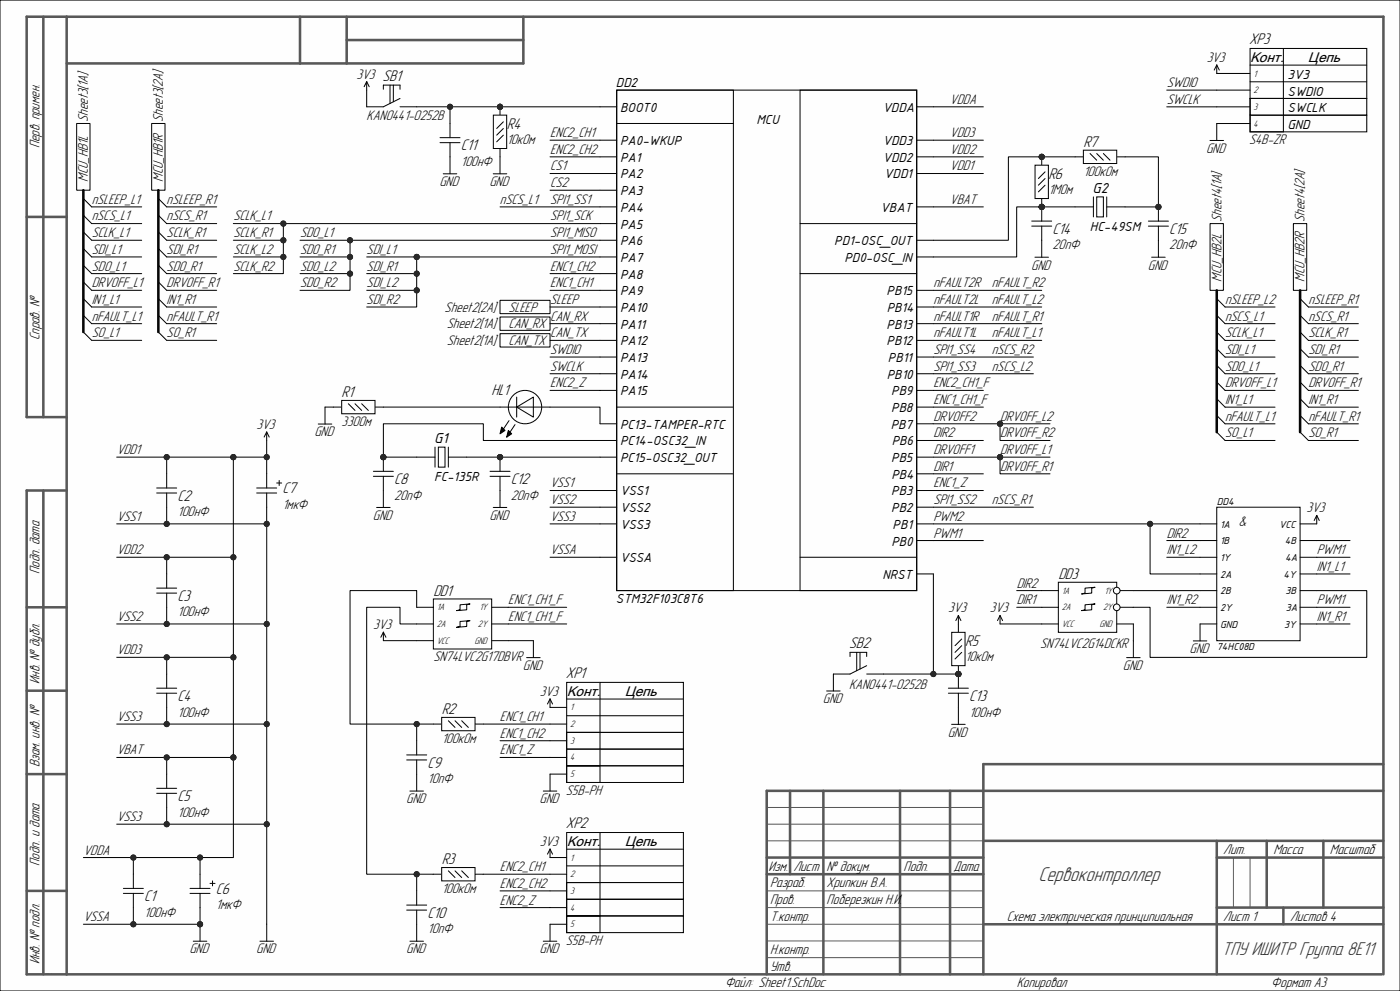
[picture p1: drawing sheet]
<svg xmlns="http://www.w3.org/2000/svg" width="420mm" height="297mm" viewBox="0 0 420 297" stroke-linecap="round" stroke-linejoin="round" font-family="sans-serif">
<path d="M0 0h420v297h-420z" fill-rule="evenodd" fill="#fefefe"/>
<path d="M0 0h420v297h-420z" fill="none" stroke="#000" stroke-width=".3"/>
<path d="M0 0h420v297h-420z" fill-rule="evenodd" fill="#fefefe"/>
<path d="M0 0h420v297h-420z" fill="none" stroke="#000" stroke-width=".3"/>
<g fill="none" stroke="#585858" stroke-width=".76">
<path d="M13 5v120M20 5v287M90 5v14M104 5v14M104 12h53M157 5v14h-137M8 65h12M20 125h-12v-120h407v287M13 147v145M20 147h-12v145h406.5M8 182h12M8 207h12"/>
<path d="M8 232h12M237 237v25M247 237v55M270 237v55M285 237v55M415 229h-120v63M415 237h-185v55M230 257h65M295 252h120M365 252v40M365 257h50M380 252v20"/>
<path d="M397 252v20M8 267h12M230 262h65M295 277h120M365 272h50M385 272v5"/>
</g>
<path d="M230 242h65M230 247h65M230 252h65M370 257v15M375 257v15M230 267h65M230 272h65M230 277h65M230 282h65M230 287h65" fill="none" stroke="#585858" stroke-width=".3"/>
<path d="M185 27h90v150h-90z" fill-rule="evenodd" fill="#fefefe"/>
<g fill="none" stroke="#000" stroke-width=".3">
<path d="M365 19.5v2.5h10M365 19.5l-.7 1.5M365 19.5l.8 1.5M375 14.5h35v15h-35zM375 19.5h35M385 14.5v15M180 32h5M185 27h90v150h-90zM185 27h35v150h-35zM185 37h35M240 27h35v150h-35zM275 32h5"/>
<path d="M365 32h10M365 27h10M375 29.5h35v5h-35zM375 34.5h35v5h-35zM375 29.5h10v10h-10zM375 24.5h35M375 37h-10v5.1M180 42h5M180 47h5M180 52h5M180 57h5M275 42h5"/>
<path d="M275 47h5M275 52h5M363 42.1h4.1M180 62h5M180 67h5M180 72h5M180 77h5M240 67h35M275 62h5M275 72h5M275 77h5M180 82h5"/>
<path d="M180 87h5M180 92h5M180 97h5M240 82h35M275 87h5M275 92h5M275 97h5M180 102h5M180 107h5M180 112h5M180 117h5M275 102h5"/>
<path d="M275 107h5M275 112h5M275 117h5M80 129.5v2.5M80 129.5l-.8 1.5M80 129.5l.8 1.5M180 127h5M180 132h5M180 137h5M185 122h35M275 127h5M275 132h5"/>
<path d="M275 137h5M275 122h5M47 147.8h6M47 146.3h6M50 142v4.3M50 147.8v4.2M77 147.8h6M77 146.3h6M80 142v4.3M80 147.8v4.2M83 144.8h1.5M83.8 144v1.5"/>
<path d="M180 157h5M180 152h5M180 147h5M185 142h35M275 157h5M275 152h5M275 147h5M275 142h5M47 177.8h6M47 176.3h6M50 172v4.3M50 177.8v4.2"/>
<path d="M180 167h5M240 167h35M275 162h5M275 172h5M47 207.8h6M47 206.3h6M50 202v4.3M50 207.8v4.2M47 237.8h6M47 236.3h6M50 232v4.3M50 237.8v4.2"/>
<path d="M37 267.8h6M37 266.3h6M40 262v4.3M40 267.8v4.2M57 267.8h6M57 266.3h6M60 262v4.3M60 267.8v4.2M60 277v5.1M63 264.8h1.5M63.8 264v1.5M80 277v5.1"/>
<path d="M58 282.1h4M78 282.1h4"/>
</g>
<circle cx="60" cy="277" r=".76" fill="#262626"/>
<circle cx="60" cy="277" r=".76" fill="none" stroke="#262626" stroke-width=".3"/>
<circle cx="287.5" cy="202" r=".76" fill="#262626"/>
<circle cx="287.5" cy="202" r=".76" fill="none" stroke="#262626" stroke-width=".3"/>
<path d="M287.5 199.5v2.5" fill="none" stroke="#000" stroke-width=".3"/>
<circle cx="287.5" cy="202" r=".76" fill="#262626"/>
<circle cx="287.5" cy="202" r=".76" fill="none" stroke="#262626" stroke-width=".3"/>
<path d="M287.5 187v2.5" fill="none" stroke="#000" stroke-width=".3"/>
<path d="M285.5 189.5h4v10h-4z" fill-rule="evenodd" fill="#fefefe"/>
<path d="M285.5 189.5h4v10h-4zM287.5 184.5l-.8 1.5M287.5 184.5l.8 1.5M287.5 184.5v2.5M288.5 195.5l-2 2M288.5 193.5l-2 2M288.5 191.5l-2 2" fill="none" stroke="#000" stroke-width=".3"/>
<circle cx="287.5" cy="202" r=".76" fill="#262626"/>
<circle cx="287.5" cy="202" r=".76" fill="none" stroke="#262626" stroke-width=".3"/>
<path d="M284.5 207.8h6M284.5 206.3h6M287.5 202v4.3M287.5 207.8v4.2" fill="none" stroke="#000" stroke-width=".3"/>
<circle cx="287.5" cy="202" r=".76" fill="#262626"/>
<circle cx="287.5" cy="202" r=".76" fill="none" stroke="#262626" stroke-width=".3"/>
<path d="M110 24.5l-.8 1.5M110 24.5l.8 1.5M110 24.5v2.5M115 26.8v-1.3h5v1.3M117 25.5v5.5M118 25.5v5M120 29.5l-5 2.5h-5M120 32h5M248 207.1h4M250 202v5.1M285.5 217.1h4M287.5 212v5.1" fill="none" stroke="#000" stroke-width=".3"/>
<circle cx="150" cy="32" r=".76" fill="#262626"/>
<circle cx="150" cy="32" r=".76" fill="none" stroke="#262626" stroke-width=".3"/>
<path d="M150 32v2.5" fill="none" stroke="#000" stroke-width=".3"/>
<circle cx="150" cy="32" r=".76" fill="#262626"/>
<circle cx="150" cy="32" r=".76" fill="none" stroke="#262626" stroke-width=".3"/>
<path d="M150 44.5v2.5" fill="none" stroke="#000" stroke-width=".3"/>
<path d="M148 34.5h4v10h-4z" fill-rule="evenodd" fill="#fefefe"/>
<g fill="none" stroke="#000" stroke-width=".3">
<path d="M135 37v4.3M148 34.5h4v10h-4zM151 36.5l-2 2M151 38.5l-2 2M132 42.8h6M132 41.3h6M133 52.1h4M135 42.8v9.3M148 52.1h4M150 47v5.1M151 40.5l-2 2M328 59v6"/>
<path d="M332 59v6M322.5 62h5.5M332 62h5.5"/>
</g>
<path d="M329 59h2v6h-2z" fill-rule="evenodd" fill="#fefefe"/>
<path d="M322.5 47h2.5M329 59h2v6h-2zM335 47h2.5" fill="none" stroke="#000" stroke-width=".3"/>
<path d="M325 45h10v4h-10z" fill-rule="evenodd" fill="#fefefe"/>
<path d="M325 45h10v4h-10zM327 46l2 2M329 46l2 2M331 46l2 2" fill="none" stroke="#000" stroke-width=".3"/>
<circle cx="347.5" cy="62" r=".76" fill="#262626"/>
<circle cx="347.5" cy="62" r=".76" fill="none" stroke="#262626" stroke-width=".3"/>
<path d="M344.5 67.8h6M344.5 66.3h6M347.5 62v4.3M347.5 67.8v4.2" fill="none" stroke="#000" stroke-width=".3"/>
<circle cx="347.5" cy="62" r=".76" fill="#262626"/>
<circle cx="347.5" cy="62" r=".76" fill="none" stroke="#262626" stroke-width=".3"/>
<circle cx="312.5" cy="62" r=".76" fill="#262626"/>
<circle cx="312.5" cy="62" r=".76" fill="none" stroke="#262626" stroke-width=".3"/>
<path d="M309.5 67.8h6M309.5 66.3h6M312.5 62v4.3M312.5 67.8v4.2" fill="none" stroke="#000" stroke-width=".3"/>
<circle cx="312.5" cy="62" r=".76" fill="#262626"/>
<circle cx="312.5" cy="62" r=".76" fill="none" stroke="#262626" stroke-width=".3"/>
<path d="M310.5 77.1h4M312.5 72v5.1M345.5 77.1h4M347.5 72v5.1" fill="none" stroke="#000" stroke-width=".3"/>
<circle cx="312.5" cy="62" r=".76" fill="#262626"/>
<circle cx="312.5" cy="62" r=".76" fill="none" stroke="#262626" stroke-width=".3"/>
<circle cx="312.5" cy="47" r=".76" fill="#262626"/>
<circle cx="312.5" cy="47" r=".76" fill="none" stroke="#262626" stroke-width=".3"/>
<path d="M312.5 59.5v2.5" fill="none" stroke="#000" stroke-width=".3"/>
<circle cx="312.5" cy="62" r=".76" fill="#262626"/>
<circle cx="312.5" cy="62" r=".76" fill="none" stroke="#262626" stroke-width=".3"/>
<path d="M312.5 47v2.5" fill="none" stroke="#000" stroke-width=".3"/>
<circle cx="312.5" cy="47" r=".76" fill="#262626"/>
<circle cx="312.5" cy="47" r=".76" fill="none" stroke="#262626" stroke-width=".3"/>
<path d="M310.5 49.5h4v10h-4z" fill-rule="evenodd" fill="#fefefe"/>
<path d="M310.5 49.5h4v10h-4zM313.5 55.5l-2 2M313.5 53.5l-2 2M313.5 51.5l-2 2" fill="none" stroke="#000" stroke-width=".3"/>
<path d="M150 90h15v4h-15z" fill-rule="evenodd" fill="#fefefe"/>
<path d="M150 90h15v4h-15z" fill="none" stroke="#000" stroke-width=".3"/>
<path d="M150 100h15v4h-15z" fill-rule="evenodd" fill="#fefefe"/>
<path d="M150 100h15v4h-15z" fill="none" stroke="#000" stroke-width=".3"/>
<path d="M150 95h15v4h-15z" fill-rule="evenodd" fill="#fefefe"/>
<path d="M150 95h15v4h-15z" fill="none" stroke="#000" stroke-width=".3"/>
<circle cx="150" cy="137" r=".76" fill="#262626"/>
<circle cx="150" cy="137" r=".76" fill="none" stroke="#262626" stroke-width=".3"/>
<path d="M150 137v4.3M147 142.8h6M147 141.3h6M150 142.8v4.2" fill="none" stroke="#000" stroke-width=".3"/>
<circle cx="150" cy="137" r=".76" fill="#262626"/>
<circle cx="150" cy="137" r=".76" fill="none" stroke="#262626" stroke-width=".3"/>
<circle cx="115" cy="137" r=".76" fill="#262626"/>
<circle cx="115" cy="137" r=".76" fill="none" stroke="#262626" stroke-width=".3"/>
<path d="M115 137v4.3M112 142.8h6M112 141.3h6M115 142.8v4.2" fill="none" stroke="#000" stroke-width=".3"/>
<circle cx="115" cy="137" r=".76" fill="#262626"/>
<circle cx="115" cy="137" r=".76" fill="none" stroke="#262626" stroke-width=".3"/>
<path d="M125 137h5.5M130.5 134v6M134.5 134v6M134.5 137h5.5M113 152.1h4M115 147v5.1M148 152.1h4M150 147v5.1" fill="none" stroke="#000" stroke-width=".3"/>
<path d="M131.5 134h2v6h-2z" fill-rule="evenodd" fill="#fefefe"/>
<g fill="none" stroke="#000" stroke-width=".3">
<path d="M131.5 134h2v6h-2zM165 209.5v2.5h5M165 217h5M165 209.5l-.8 1.5M165 209.5l.8 1.5M170 204.5h35v15h-35zM170 219.5h35v5h-35zM170 219.5h10v10h-10zM170 209.5h35M170 214.5h35M180 204.5v15M163 237.1h4"/>
<path d="M165 222h5M165 227h5M170 224.5h35v5h-35zM170 229.5h35v5h-35zM170 229.5h10v5h-10zM170 232h-5v5.1M165 254.5v2.5h5M165 254.5l-.8 1.5M165 254.5l.8 1.5M170 249.5h35v15h-35zM170 254.5h35M170 259.5h35"/>
<path d="M180 249.5v15M165 262h5M165 267h5M165 272h5M170 264.5h35v5h-35zM170 269.5h35v5h-35zM170 264.5h10v10h-10zM170 274.5h35v5h-35zM170 274.5h10v5h-10zM170 277h-5v5.1M163 282.1h4"/>
</g>
<path d="M130 179.5h17.5v15h-17.5z" fill-rule="evenodd" fill="#fefefe"/>
<g fill="none" stroke="#000" stroke-width=".3">
<path d="M130 179.5h17.5v15h-17.5zM125 192h5M125 182h5M125 187h5M138 181.3l3-.3-1 .3v1.5l-3 .2 1-.2zM138 186.3l3-.3-1 .3v1.5l-3 .2 1-.2zM147.5 192h5M147.5 182h5M147.5 187h5M122 272.8h6M122 271.3h6M125 267v4.3"/>
<path d="M125 272.8v4.2M130 262h2.5M142.5 262h2.5"/>
</g>
<path d="M132.5 260h10v4h-10z" fill-rule="evenodd" fill="#fefefe"/>
<path d="M130 217h2.5M142.5 217h2.5M122 227.8h6M122 226.3h6M125 222v4.3M125 227.8v4.2M125 277v5.1M132.5 260h10v4h-10zM134.5 261l2 2M136.5 261l2 2M138.5 261l2 2M123 282.1h4" fill="none" stroke="#000" stroke-width=".3"/>
<path d="M132.5 215h10v4h-10z" fill-rule="evenodd" fill="#fefefe"/>
<g fill="none" stroke="#000" stroke-width=".3">
<path d="M150 122h5M160 122h5M115 189.5l-.8 1.5M115 189.5l.8 1.5M115 189.5v2.5M158 197.1h4M160 192v5.1M132.5 215h10v4h-10zM134.5 216l2 2M136.5 216l2 2M138.5 216l2 2M123 237.1h4"/>
<path d="M125 232v5.1"/>
</g>
<path d="M155 122l5-3v6z" fill="#fefefe"/>
<g fill="none" stroke="#000" stroke-width=".3">
<path d="M155 119v6M100 122h2.5M112.5 122h2.5M150.5 128l1 1-1.5 1zM152.5 129l1 1-1.5 1zM152.7 126.1l-2.5 3.7M154.5 127.3l-2.5 3.7M155 122l5-3v6zM155 122h5"/>
<circle cx="157.5" cy="122" r="5"/>
</g>
<path d="M150.5 128l1 1-1.5 1zM152.5 129l1 1-1.5 1z" fill="#000"/>
<path d="M102.5 120h10v4h-10z" fill-rule="evenodd" fill="#fefefe"/>
<path d="M95.5 127.1h4M97.5 122v5.1M102.5 120h10v4h-10zM104.5 121l2 2M106.5 121l2 2M108.5 121l2 2" fill="none" stroke="#000" stroke-width=".3"/>
<path d="M365 152h25v40h-25z" fill-rule="evenodd" fill="#fefefe"/>
<g fill="none" stroke="#000" stroke-width=".3">
<path d="M360 157h5M365 152h25v40h-25zM395 154.5v2.5h-5M395 154.5l-.7 1.5M395 154.5l.8 1.5M360 162h5M360 167h5M360 172h5M360 177h5M390 162h5M390 167h5M390 172h5"/>
<path d="M390 177h5M358 192.1h4M360 182h5M365 187h-5v5.1M390 182h5M390 187h5"/>
</g>
<path d="M317.5 174.5h17.5v15h-17.5z" fill-rule="evenodd" fill="#fefefe"/>
<path d="M312.5 177h5M317.5 174.5h17.5v15h-17.5zM335 177h5M312.5 187h5M312.5 182h5M335 187h5M335 182h5" fill="none" stroke="#000" stroke-width=".3"/>
<circle cx="335" cy="177" r="1" fill="#fefefe"/>
<g fill="none" stroke="#000" stroke-width=".3">
<path d="M325.5 176.3l3-.3-1 .3v1.5l-3 .2 1-.2zM325.5 181.3l3-.3-1 .3v1.5l-3 .2 1-.2z"/>
<circle cx="335" cy="177" r="1"/>
</g>
<circle cx="335" cy="182" r="1" fill="#fefefe"/>
<g fill="none" stroke="#000" stroke-width=".3">
<path d="M255 196.8v-1.3h5v1.3M257 195.5v5.5M258 195.5v5M260 199.5l-5 2.5h-5M300 184.5l-.8 1.5M300 184.5l.8 1.5M300 184.5v2.5M338 197.1h4M340 192v5.1M260 202h5"/>
<circle cx="335" cy="182" r="1"/>
</g>
<path d="M363 67h4v20h-4z" fill-rule="evenodd" fill="#fefefe"/>
<path d="M363 67h4v20h-4z" fill="none" stroke="#000" stroke-width=".3"/>
<path d="M388 67h4v20h-4z" fill-rule="evenodd" fill="#fefefe"/>
<path d="M388 67h4v20h-4z" fill="none" stroke="#000" stroke-width=".3"/>
<path d="M23 37h4v20h-4z" fill-rule="evenodd" fill="#fefefe"/>
<g fill="none" stroke="#000" stroke-width=".3">
<path d="M23 37h4v20h-4zM25 59.5l2.5 2.5M47.5 59.5l2.5 2.5M25 64.5l2.5 2.5M25 69.5l2.5 2.5M25 74.5l2.5 2.5M25 79.5l2.5 2.5M47.5 64.5l2.5 2.5M47.5 69.5l2.5 2.5M47.5 74.5l2.5 2.5M47.5 79.5l2.5 2.5M25 84.5l2.5 2.5"/>
<path d="M25 89.5l2.5 2.5M25 94.5l2.5 2.5M25 99.5l2.5 2.5M47.5 84.5l2.5 2.5M47.5 89.5l2.5 2.5M47.5 94.5l2.5 2.5M47.5 99.5l2.5 2.5"/>
</g>
<path d="M45.5 37h4v20h-4z" fill-rule="evenodd" fill="#fefefe"/>
<g fill="none" stroke="#000" stroke-width=".3">
<path d="M45.5 37h4v20h-4zM365 89.5l2.5 2.5M365 94.5l2.5 2.5M365 99.5l2.5 2.5M390 89.5l2.5 2.5M390 94.5l2.5 2.5M390 99.5l2.5 2.5M365 104.5l2.5 2.5M365 109.5l2.5 2.5M365 114.5l2.5 2.5M365 119.5l2.5 2.5M390 104.5l2.5 2.5"/>
<path d="M390 109.5l2.5 2.5M390 114.5l2.5 2.5M390 119.5l2.5 2.5M365 124.5l2.5 2.5M365 129.5l2.5 2.5M390 124.5l2.5 2.5M390 129.5l2.5 2.5"/>
</g>
<circle cx="300" cy="137" r=".76" fill="#262626"/>
<circle cx="300" cy="137" r=".76" fill="none" stroke="#262626" stroke-width=".3"/>
<circle cx="300" cy="127" r=".76" fill="#262626"/>
<circle cx="300" cy="127" r=".76" fill="none" stroke="#262626" stroke-width=".3"/>
<path d="M350 27h15M350 32h15M280 52h15M280 42h15M280 47h15M165 107h15M165 112h15M165 157h15M165 152h15M165 147h15M165 167h15M25 257h15v5" fill="none" stroke="#000" stroke-width=".3"/>
<circle cx="40" cy="257" r=".76" fill="#262626"/>
<circle cx="40" cy="257" r=".76" fill="none" stroke="#262626" stroke-width=".3"/>
<path d="M40 272v5" fill="none" stroke="#000" stroke-width=".3"/>
<circle cx="40" cy="277" r=".76" fill="#262626"/>
<circle cx="40" cy="277" r=".76" fill="none" stroke="#262626" stroke-width=".3"/>
<path d="M40 257h20v5" fill="none" stroke="#000" stroke-width=".3"/>
<circle cx="40" cy="257" r=".76" fill="#262626"/>
<circle cx="40" cy="257" r=".76" fill="none" stroke="#262626" stroke-width=".3"/>
<circle cx="60" cy="257" r=".76" fill="#262626"/>
<circle cx="60" cy="257" r=".76" fill="none" stroke="#262626" stroke-width=".3"/>
<path d="M70 227v30h-10" fill="none" stroke="#000" stroke-width=".3"/>
<circle cx="60" cy="257" r=".76" fill="#262626"/>
<circle cx="60" cy="257" r=".76" fill="none" stroke="#262626" stroke-width=".3"/>
<circle cx="70" cy="227" r=".76" fill="#262626"/>
<circle cx="70" cy="227" r=".76" fill="none" stroke="#262626" stroke-width=".3"/>
<path d="M70 137h10" fill="none" stroke="#000" stroke-width=".3"/>
<circle cx="70" cy="137" r=".76" fill="#262626"/>
<circle cx="70" cy="137" r=".76" fill="none" stroke="#262626" stroke-width=".3"/>
<circle cx="80" cy="137" r=".76" fill="#262626"/>
<circle cx="80" cy="137" r=".76" fill="none" stroke="#262626" stroke-width=".3"/>
<path d="M25 277h35" fill="none" stroke="#000" stroke-width=".3"/>
<circle cx="40" cy="277" r=".76" fill="#262626"/>
<circle cx="40" cy="277" r=".76" fill="none" stroke="#262626" stroke-width=".3"/>
<circle cx="60" cy="277" r=".76" fill="#262626"/>
<circle cx="60" cy="277" r=".76" fill="none" stroke="#262626" stroke-width=".3"/>
<path d="M60 272v5" fill="none" stroke="#000" stroke-width=".3"/>
<circle cx="60" cy="277" r=".76" fill="#262626"/>
<circle cx="60" cy="277" r=".76" fill="none" stroke="#262626" stroke-width=".3"/>
<path d="M70 137v30" fill="none" stroke="#000" stroke-width=".3"/>
<circle cx="70" cy="137" r=".76" fill="#262626"/>
<circle cx="70" cy="137" r=".76" fill="none" stroke="#262626" stroke-width=".3"/>
<circle cx="70" cy="167" r=".76" fill="#262626"/>
<circle cx="70" cy="167" r=".76" fill="none" stroke="#262626" stroke-width=".3"/>
<path d="M50 242v5" fill="none" stroke="#000" stroke-width=".3"/>
<circle cx="50" cy="247" r=".76" fill="#262626"/>
<circle cx="50" cy="247" r=".76" fill="none" stroke="#262626" stroke-width=".3"/>
<path d="M50 227v5" fill="none" stroke="#000" stroke-width=".3"/>
<circle cx="50" cy="227" r=".76" fill="#262626"/>
<circle cx="50" cy="227" r=".76" fill="none" stroke="#262626" stroke-width=".3"/>
<path d="M50 212v5" fill="none" stroke="#000" stroke-width=".3"/>
<circle cx="50" cy="217" r=".76" fill="#262626"/>
<circle cx="50" cy="217" r=".76" fill="none" stroke="#262626" stroke-width=".3"/>
<path d="M50 197v5" fill="none" stroke="#000" stroke-width=".3"/>
<circle cx="50" cy="197" r=".76" fill="#262626"/>
<circle cx="50" cy="197" r=".76" fill="none" stroke="#262626" stroke-width=".3"/>
<path d="M50 182v5" fill="none" stroke="#000" stroke-width=".3"/>
<circle cx="50" cy="187" r=".76" fill="#262626"/>
<circle cx="50" cy="187" r=".76" fill="none" stroke="#262626" stroke-width=".3"/>
<path d="M50 167v5" fill="none" stroke="#000" stroke-width=".3"/>
<circle cx="50" cy="167" r=".76" fill="#262626"/>
<circle cx="50" cy="167" r=".76" fill="none" stroke="#262626" stroke-width=".3"/>
<path d="M50 152v5" fill="none" stroke="#000" stroke-width=".3"/>
<circle cx="50" cy="157" r=".76" fill="#262626"/>
<circle cx="50" cy="157" r=".76" fill="none" stroke="#262626" stroke-width=".3"/>
<path d="M50 137v5" fill="none" stroke="#000" stroke-width=".3"/>
<circle cx="50" cy="137" r=".76" fill="#262626"/>
<circle cx="50" cy="137" r=".76" fill="none" stroke="#262626" stroke-width=".3"/>
<path d="M280 32h15M80 247v30" fill="none" stroke="#000" stroke-width=".3"/>
<circle cx="80" cy="247" r=".76" fill="#262626"/>
<circle cx="80" cy="247" r=".76" fill="none" stroke="#262626" stroke-width=".3"/>
<path d="M110 27v5M135 32v5" fill="none" stroke="#000" stroke-width=".3"/>
<circle cx="135" cy="32" r=".76" fill="#262626"/>
<circle cx="135" cy="32" r=".76" fill="none" stroke="#262626" stroke-width=".3"/>
<path d="M312.5 62h10" fill="none" stroke="#000" stroke-width=".3"/>
<circle cx="312.5" cy="62" r=".76" fill="#262626"/>
<circle cx="312.5" cy="62" r=".76" fill="none" stroke="#262626" stroke-width=".3"/>
<path d="M337.5 47h10v15h-10" fill="none" stroke="#000" stroke-width=".3"/>
<circle cx="347.5" cy="62" r=".76" fill="#262626"/>
<circle cx="347.5" cy="62" r=".76" fill="none" stroke="#262626" stroke-width=".3"/>
<path d="M312.5 47h10" fill="none" stroke="#000" stroke-width=".3"/>
<circle cx="312.5" cy="47" r=".76" fill="#262626"/>
<circle cx="312.5" cy="47" r=".76" fill="none" stroke="#262626" stroke-width=".3"/>
<path d="M280 62h15M80 157v90h-45" fill="none" stroke="#000" stroke-width=".3"/>
<circle cx="50" cy="247" r=".76" fill="#262626"/>
<circle cx="50" cy="247" r=".76" fill="none" stroke="#262626" stroke-width=".3"/>
<circle cx="80" cy="247" r=".76" fill="#262626"/>
<circle cx="80" cy="247" r=".76" fill="none" stroke="#262626" stroke-width=".3"/>
<circle cx="80" cy="217" r=".76" fill="#262626"/>
<circle cx="80" cy="217" r=".76" fill="none" stroke="#262626" stroke-width=".3"/>
<circle cx="80" cy="187" r=".76" fill="#262626"/>
<circle cx="80" cy="187" r=".76" fill="none" stroke="#262626" stroke-width=".3"/>
<circle cx="80" cy="157" r=".76" fill="#262626"/>
<circle cx="80" cy="157" r=".76" fill="none" stroke="#262626" stroke-width=".3"/>
<path d="M35 227h35" fill="none" stroke="#000" stroke-width=".3"/>
<circle cx="50" cy="227" r=".76" fill="#262626"/>
<circle cx="50" cy="227" r=".76" fill="none" stroke="#262626" stroke-width=".3"/>
<circle cx="70" cy="227" r=".76" fill="#262626"/>
<circle cx="70" cy="227" r=".76" fill="none" stroke="#262626" stroke-width=".3"/>
<path d="M35 217h45" fill="none" stroke="#000" stroke-width=".3"/>
<circle cx="50" cy="217" r=".76" fill="#262626"/>
<circle cx="50" cy="217" r=".76" fill="none" stroke="#262626" stroke-width=".3"/>
<circle cx="80" cy="217" r=".76" fill="#262626"/>
<circle cx="80" cy="217" r=".76" fill="none" stroke="#262626" stroke-width=".3"/>
<path d="M35 197h35" fill="none" stroke="#000" stroke-width=".3"/>
<circle cx="50" cy="197" r=".76" fill="#262626"/>
<circle cx="50" cy="197" r=".76" fill="none" stroke="#262626" stroke-width=".3"/>
<circle cx="70" cy="197" r=".76" fill="#262626"/>
<circle cx="70" cy="197" r=".76" fill="none" stroke="#262626" stroke-width=".3"/>
<path d="M35 187h45" fill="none" stroke="#000" stroke-width=".3"/>
<circle cx="50" cy="187" r=".76" fill="#262626"/>
<circle cx="50" cy="187" r=".76" fill="none" stroke="#262626" stroke-width=".3"/>
<circle cx="80" cy="187" r=".76" fill="#262626"/>
<circle cx="80" cy="187" r=".76" fill="none" stroke="#262626" stroke-width=".3"/>
<path d="M35 167h35v60" fill="none" stroke="#000" stroke-width=".3"/>
<circle cx="50" cy="167" r=".76" fill="#262626"/>
<circle cx="50" cy="167" r=".76" fill="none" stroke="#262626" stroke-width=".3"/>
<circle cx="70" cy="167" r=".76" fill="#262626"/>
<circle cx="70" cy="167" r=".76" fill="none" stroke="#262626" stroke-width=".3"/>
<circle cx="70" cy="197" r=".76" fill="#262626"/>
<circle cx="70" cy="197" r=".76" fill="none" stroke="#262626" stroke-width=".3"/>
<circle cx="70" cy="227" r=".76" fill="#262626"/>
<circle cx="70" cy="227" r=".76" fill="none" stroke="#262626" stroke-width=".3"/>
<path d="M80 152v5h-45" fill="none" stroke="#000" stroke-width=".3"/>
<circle cx="80" cy="157" r=".76" fill="#262626"/>
<circle cx="80" cy="157" r=".76" fill="none" stroke="#262626" stroke-width=".3"/>
<circle cx="50" cy="157" r=".76" fill="#262626"/>
<circle cx="50" cy="157" r=".76" fill="none" stroke="#262626" stroke-width=".3"/>
<path d="M35 137h35" fill="none" stroke="#000" stroke-width=".3"/>
<circle cx="50" cy="137" r=".76" fill="#262626"/>
<circle cx="50" cy="137" r=".76" fill="none" stroke="#262626" stroke-width=".3"/>
<circle cx="70" cy="137" r=".76" fill="#262626"/>
<circle cx="70" cy="137" r=".76" fill="none" stroke="#262626" stroke-width=".3"/>
<path d="M125 32h25" fill="none" stroke="#000" stroke-width=".3"/>
<circle cx="150" cy="32" r=".76" fill="#262626"/>
<circle cx="150" cy="32" r=".76" fill="none" stroke="#262626" stroke-width=".3"/>
<circle cx="135" cy="32" r=".76" fill="#262626"/>
<circle cx="135" cy="32" r=".76" fill="none" stroke="#262626" stroke-width=".3"/>
<path d="M80 132v10" fill="none" stroke="#000" stroke-width=".3"/>
<circle cx="80" cy="137" r=".76" fill="#262626"/>
<circle cx="80" cy="137" r=".76" fill="none" stroke="#262626" stroke-width=".3"/>
<path d="M115 137h10" fill="none" stroke="#000" stroke-width=".3"/>
<circle cx="115" cy="137" r=".76" fill="#262626"/>
<circle cx="115" cy="137" r=".76" fill="none" stroke="#262626" stroke-width=".3"/>
<path d="M140 137h10" fill="none" stroke="#000" stroke-width=".3"/>
<circle cx="150" cy="137" r=".76" fill="#262626"/>
<circle cx="150" cy="137" r=".76" fill="none" stroke="#262626" stroke-width=".3"/>
<path d="M150 137h30" fill="none" stroke="#000" stroke-width=".3"/>
<circle cx="150" cy="137" r=".76" fill="#262626"/>
<circle cx="150" cy="137" r=".76" fill="none" stroke="#262626" stroke-width=".3"/>
<path d="M180 132h-35v-5h-30v10" fill="none" stroke="#000" stroke-width=".3"/>
<circle cx="115" cy="137" r=".76" fill="#262626"/>
<circle cx="115" cy="137" r=".76" fill="none" stroke="#262626" stroke-width=".3"/>
<path d="M130 217h-5v5M150 227h15M150 222h15M145 262h20M150 272h15M150 267h15" fill="none" stroke="#000" stroke-width=".3"/>
<circle cx="125" cy="217" r=".76" fill="#262626"/>
<circle cx="125" cy="217" r=".76" fill="none" stroke="#262626" stroke-width=".3"/>
<path d="M125 182v-5h-20v40h20M145 217h20" fill="none" stroke="#000" stroke-width=".3"/>
<circle cx="125" cy="217" r=".76" fill="#262626"/>
<circle cx="125" cy="217" r=".76" fill="none" stroke="#262626" stroke-width=".3"/>
<path d="M115 192h10M152.5 192h7.5M125 262h5" fill="none" stroke="#000" stroke-width=".3"/>
<circle cx="125" cy="262" r=".76" fill="#262626"/>
<circle cx="125" cy="262" r=".76" fill="none" stroke="#262626" stroke-width=".3"/>
<path d="M125 187h-5v-5h-10v80h15v5" fill="none" stroke="#000" stroke-width=".3"/>
<circle cx="125" cy="262" r=".76" fill="#262626"/>
<circle cx="125" cy="262" r=".76" fill="none" stroke="#262626" stroke-width=".3"/>
<path d="M150 32h30M152.5 187h17.5M152.5 182h17.5" fill="none" stroke="#000" stroke-width=".3"/>
<circle cx="150" cy="32" r=".76" fill="#262626"/>
<circle cx="150" cy="32" r=".76" fill="none" stroke="#262626" stroke-width=".3"/>
<g fill="none" stroke="#000" stroke-width=".3">
<path d="M165 42h15M165 47h15M165 52h15M165 57h15M165 82h15M165 87h15M165 92h15M165 97h15M165 102h15M165 117h15M280 117h15M280 112h30"/>
<path d="M280 107h30M97.5 122h2.5M115 122h35M165 122h15v5M280 132h15M280 122h15M280 147h15M280 142h15M280 157h80M350 162h10M350 167h10M350 182h10"/>
</g>
<circle cx="345" cy="157" r=".76" fill="#262626"/>
<circle cx="345" cy="157" r=".76" fill="none" stroke="#262626" stroke-width=".3"/>
<path d="M280 172v30h7.5" fill="none" stroke="#000" stroke-width=".3"/>
<circle cx="287.5" cy="202" r=".76" fill="#262626"/>
<circle cx="287.5" cy="202" r=".76" fill="none" stroke="#262626" stroke-width=".3"/>
<circle cx="280" cy="202" r=".76" fill="#262626"/>
<circle cx="280" cy="202" r=".76" fill="none" stroke="#262626" stroke-width=".3"/>
<path d="M345 157v15h15M305 177h7.5M300 187h12.5M305 182h7.5M340 187v5" fill="none" stroke="#000" stroke-width=".3"/>
<circle cx="345" cy="157" r=".76" fill="#262626"/>
<circle cx="345" cy="157" r=".76" fill="none" stroke="#262626" stroke-width=".3"/>
<path d="M265 202h15" fill="none" stroke="#000" stroke-width=".3"/>
<circle cx="280" cy="202" r=".76" fill="#262626"/>
<circle cx="280" cy="202" r=".76" fill="none" stroke="#262626" stroke-width=".3"/>
<path d="M110 87h15M280 162h15M340 177h20M395 177h15v20h-65v-15h-5M395 167h10M395 162h10M395 172h10M395 182h10M395 187h10" fill="none" stroke="#000" stroke-width=".3"/>
<circle cx="125" cy="87" r=".76" fill="#262626"/>
<circle cx="125" cy="87" r=".76" fill="none" stroke="#262626" stroke-width=".3"/>
<path d="M110 77h15" fill="none" stroke="#000" stroke-width=".3"/>
<circle cx="125" cy="77" r=".76" fill="#262626"/>
<circle cx="125" cy="77" r=".76" fill="none" stroke="#262626" stroke-width=".3"/>
<path d="M125 77h55" fill="none" stroke="#000" stroke-width=".3"/>
<circle cx="125" cy="77" r=".76" fill="#262626"/>
<circle cx="125" cy="77" r=".76" fill="none" stroke="#262626" stroke-width=".3"/>
<path d="M110 82h15" fill="none" stroke="#000" stroke-width=".3"/>
<circle cx="125" cy="82" r=".76" fill="#262626"/>
<circle cx="125" cy="82" r=".76" fill="none" stroke="#262626" stroke-width=".3"/>
<path d="M90 82h15" fill="none" stroke="#000" stroke-width=".3"/>
<circle cx="105" cy="82" r=".76" fill="#262626"/>
<circle cx="105" cy="82" r=".76" fill="none" stroke="#262626" stroke-width=".3"/>
<path d="M90 77h15" fill="none" stroke="#000" stroke-width=".3"/>
<circle cx="105" cy="77" r=".76" fill="#262626"/>
<circle cx="105" cy="77" r=".76" fill="none" stroke="#262626" stroke-width=".3"/>
<path d="M90 72h15" fill="none" stroke="#000" stroke-width=".3"/>
<circle cx="105" cy="72" r=".76" fill="#262626"/>
<circle cx="105" cy="72" r=".76" fill="none" stroke="#262626" stroke-width=".3"/>
<path d="M70 67h15" fill="none" stroke="#000" stroke-width=".3"/>
<circle cx="85" cy="67" r=".76" fill="#262626"/>
<circle cx="85" cy="67" r=".76" fill="none" stroke="#262626" stroke-width=".3"/>
<path d="M70 72h15M150 62h30" fill="none" stroke="#000" stroke-width=".3"/>
<circle cx="85" cy="72" r=".76" fill="#262626"/>
<circle cx="85" cy="72" r=".76" fill="none" stroke="#262626" stroke-width=".3"/>
<path d="M70 77h15" fill="none" stroke="#000" stroke-width=".3"/>
<circle cx="85" cy="77" r=".76" fill="#262626"/>
<circle cx="85" cy="77" r=".76" fill="none" stroke="#262626" stroke-width=".3"/>
<path d="M180 67h-95v15h-15" fill="none" stroke="#000" stroke-width=".3"/>
<circle cx="85" cy="67" r=".76" fill="#262626"/>
<circle cx="85" cy="67" r=".76" fill="none" stroke="#262626" stroke-width=".3"/>
<circle cx="85" cy="72" r=".76" fill="#262626"/>
<circle cx="85" cy="72" r=".76" fill="none" stroke="#262626" stroke-width=".3"/>
<circle cx="85" cy="77" r=".76" fill="#262626"/>
<circle cx="85" cy="77" r=".76" fill="none" stroke="#262626" stroke-width=".3"/>
<path d="M180 72h-75v15h-15" fill="none" stroke="#000" stroke-width=".3"/>
<circle cx="105" cy="72" r=".76" fill="#262626"/>
<circle cx="105" cy="72" r=".76" fill="none" stroke="#262626" stroke-width=".3"/>
<circle cx="105" cy="77" r=".76" fill="#262626"/>
<circle cx="105" cy="77" r=".76" fill="none" stroke="#262626" stroke-width=".3"/>
<circle cx="105" cy="82" r=".76" fill="#262626"/>
<circle cx="105" cy="82" r=".76" fill="none" stroke="#262626" stroke-width=".3"/>
<path d="M125 77v15h-15" fill="none" stroke="#000" stroke-width=".3"/>
<circle cx="125" cy="87" r=".76" fill="#262626"/>
<circle cx="125" cy="87" r=".76" fill="none" stroke="#262626" stroke-width=".3"/>
<circle cx="125" cy="82" r=".76" fill="#262626"/>
<circle cx="125" cy="82" r=".76" fill="none" stroke="#262626" stroke-width=".3"/>
<circle cx="125" cy="77" r=".76" fill="#262626"/>
<circle cx="125" cy="77" r=".76" fill="none" stroke="#262626" stroke-width=".3"/>
<g fill="none" stroke="#000" stroke-width=".3">
<path d="M27.5 62h15M27.5 67h15M27.5 72h15M27.5 77h15M50 62h15M50 67h15M50 72h15M50 77h15M312.5 62h-7.5v15h-25M27.5 82h15M27.5 87h15M27.5 97h15"/>
<path d="M27.5 92h15M50 82h15M50 87h15M50 97h15M50 92h15M27.5 102h15M50 102h15M280 152h30"/>
</g>
<circle cx="312.5" cy="62" r=".76" fill="#262626"/>
<circle cx="312.5" cy="62" r=".76" fill="none" stroke="#262626" stroke-width=".3"/>
<path d="M312.5 47h-10v25h-22.5" fill="none" stroke="#000" stroke-width=".3"/>
<circle cx="312.5" cy="47" r=".76" fill="#262626"/>
<circle cx="312.5" cy="47" r=".76" fill="none" stroke="#262626" stroke-width=".3"/>
<g fill="none" stroke="#000" stroke-width=".3">
<path d="M280 97h32.5M280 92h32.5M280 87h32.5M367.5 97h15M367.5 92h15M392.5 97h15M392.5 92h15M280 102h32.5M367.5 102h15M367.5 107h15M367.5 112h15M367.5 117h15"/>
<path d="M392.5 102h15M392.5 107h15M392.5 112h15M392.5 117h15M300 137v5h15M367.5 132h15M367.5 127h15M367.5 122h15M392.5 132h15M392.5 127h15M392.5 122h15"/>
</g>
<circle cx="300" cy="137" r=".76" fill="#262626"/>
<circle cx="300" cy="137" r=".76" fill="none" stroke="#262626" stroke-width=".3"/>
<path d="M280 137h20" fill="none" stroke="#000" stroke-width=".3"/>
<circle cx="300" cy="137" r=".76" fill="#262626"/>
<circle cx="300" cy="137" r=".76" fill="none" stroke="#262626" stroke-width=".3"/>
<path d="M300 137h15" fill="none" stroke="#000" stroke-width=".3"/>
<circle cx="300" cy="137" r=".76" fill="#262626"/>
<circle cx="300" cy="137" r=".76" fill="none" stroke="#262626" stroke-width=".3"/>
<path d="M315 127h-15v5h15" fill="none" stroke="#000" stroke-width=".3"/>
<circle cx="300" cy="127" r=".76" fill="#262626"/>
<circle cx="300" cy="127" r=".76" fill="none" stroke="#262626" stroke-width=".3"/>
<path d="M280 127h20" fill="none" stroke="#000" stroke-width=".3"/>
<circle cx="300" cy="127" r=".76" fill="#262626"/>
<circle cx="300" cy="127" r=".76" fill="none" stroke="#262626" stroke-width=".3"/>
<path d="M25 57v42.5M47.5 57v42.5M365 87v42.5M390 87v42.5" fill="none" stroke="#000" stroke-width=".76"/>
<text font-size="6.4" fill="#2f2f2f" x="311.6" y="264">Сервоконтроллер</text>
<text font-size="5.9" fill="#2f2f2f" x="366.6" y="286.3">ТПУ ИШИТР Группа 8Е11</text>
<g font-size="4.9">
<text x="374.7" y="13.3">XP3</text>
<text x="152" y="38.6">R4</text>
<text x="138.3" y="45.1">C11</text>
<text x="325" y="44">R7</text>
<text x="314.5" y="53.6">R6</text>
<text x="315.8" y="70.1">C14</text>
<text x="350.8" y="70.1">C15</text>
<text x="102.5" y="119">R1</text>
<text x="147.5" y="118.5">HL1</text>
<text x="84.8" y="147.8">C7</text>
<text x="118.2" y="145.1">C8</text>
<text x="153.2" y="145.1">C12</text>
<text x="53.3" y="150.1">C2</text>
<text x="317.5" y="173.5">DD3</text>
<text x="130" y="178.5">DD1</text>
<text x="53.3" y="180.1">C3</text>
<text x="254.8" y="194.2">SB2</text>
<text x="289.5" y="193.6">R5</text>
<text x="169.8" y="203.2">XP1</text>
<text x="53.3" y="210.1">C4</text>
<text x="132.5" y="214">R2</text>
<text x="290.7" y="210.1">C13</text>
<text x="128.3" y="230.1">C9</text>
<text x="53.3" y="240.1">C5</text>
<text x="169.8" y="248.2">XP2</text>
<text x="132.5" y="259">R3</text>
<text x="64.8" y="267.8">C6</text>
<text x="43.3" y="270.1">C1</text>
<text x="128.3" y="275.1">C10</text>
</g>
<g font-size="4.4">
<text x="107" y="23.6">3V3 SB1</text>
<text x="362" y="18.5">3V3</text>
<text x="350" y="26.1">SWDIO</text>
<text x="285" y="31.1">VDDA</text>
<text x="350" y="31.1">SWCLK</text>
<text x="26.4" y="36.5" transform="rotate(-90 26.4 36.5)">Sheet3[1A]</text>
<text x="48.9" y="36.5" transform="rotate(-90 48.9 36.5)">Sheet3[2A]</text>
<text x="110" y="36.1">KAN0441-0252B</text>
<text x="165" y="41.1">ENC2_CH1</text>
<text x="285" y="41.1">VDD3</text>
<text x="11.9" y="44.5" transform="rotate(-90 11.9 44.5)">Перв. примен.</text>
<text x="152" y="43.3">10кОм</text>
<text x="165" y="46.1">ENC2_CH2</text>
<text x="285" y="46.1">VDD2</text>
<text x="361.9" y="45.8">GND</text>
<text x="374.7" y="43.2">S4B-ZR</text>
<text x="138.3" y="49.7">100нФ</text>
<text x="165" y="51.1">CS1</text>
<text x="285" y="51.1">VDD1</text>
<text x="325" y="52.7">100кОм</text>
<text x="26.4" y="54.5" transform="rotate(-90 26.4 54.5)">MCU_HB1L</text>
<text x="48.9" y="54.5" transform="rotate(-90 48.9 54.5)">MCU_HB1R</text>
<text x="131.9" y="55.8">GND</text>
<text x="146.9" y="55.8">GND</text>
<text x="165" y="56.1">CS2</text>
<text x="314.5" y="58.3">1МОм</text>
<text x="27.5" y="61.1">nSLEEP_L1</text>
<text x="50" y="61.1">nSLEEP_R1</text>
<text x="150" y="61.1">nSCS_L1</text>
<text x="165" y="61.1">SPI1_SS1</text>
<text x="285" y="61.1">VBAT</text>
<text x="27.5" y="66.1">nSCS_L1</text>
<text x="27.5" y="71.1">SCLK_L1</text>
<text x="50" y="66.1">nSCS_R1</text>
<text x="50" y="71.1">SCLK_R1</text>
<text x="70" y="66.1">SCLK_L1</text>
<text x="70" y="71.1">SCLK_R1</text>
<text x="90" y="71.1">SDO_L1</text>
<text x="165" y="66.1">SPI1_SCK</text>
<text x="165" y="71.1">SPI1_MISO</text>
<text x="366.4" y="66.5" transform="rotate(-90 366.4 66.5)">Sheet4[1A]</text>
<text x="391.4" y="66.5" transform="rotate(-90 391.4 66.5)">Sheet4[2A]</text>
<text x="27.5" y="76.1">SDI_L1</text>
<text x="50" y="76.1">SDI_R1</text>
<text x="70" y="76.1">SCLK_L2</text>
<text x="90" y="76.1">SDO_R1</text>
<text x="110" y="76.1">SDI_L1</text>
<text x="165" y="76.1">SPI1_MOSI</text>
<text x="315.8" y="74.8">20пФ</text>
<text x="350.8" y="74.8">20пФ</text>
<text x="27.5" y="81.1">SDO_L1</text>
<text x="50" y="81.1">SDO_R1</text>
<text x="70" y="81.1">SCLK_R2</text>
<text x="90" y="81.1">SDO_L2</text>
<text x="110" y="81.1">SDI_R1</text>
<text x="165" y="81.1">ENC1_CH2</text>
<text x="309.4" y="80.8">GND</text>
<text x="344.4" y="80.8">GND</text>
<text x="27.5" y="86.1">DRVOFF_L1</text>
<text x="50" y="86.1">DRVOFF_R1</text>
<text x="90" y="86.1">SDO_R2</text>
<text x="110" y="86.1">SDI_L2</text>
<text x="165" y="86.1">ENC1_CH1</text>
<text x="280" y="86.1">nFAULT2R</text>
<text x="297.5" y="86.1">nFAULT_R2</text>
<text x="366.4" y="84.5" transform="rotate(-90 366.4 84.5)">MCU_HB2L</text>
<text x="391.4" y="84.5" transform="rotate(-90 391.4 84.5)">MCU_HB2R</text>
<text x="27.5" y="91.1">IN1_L1</text>
<text x="50" y="91.1">IN1_R1</text>
<text x="110" y="91.1">SDI_R2</text>
<text x="133.4" y="93.4">Sheet2[2A]</text>
<text x="152.5" y="93.4">SLEEP</text>
<text x="165" y="91.1">SLEEP</text>
<text x="280" y="91.1">nFAULT2L</text>
<text x="297.5" y="91.1">nFAULT_L2</text>
<text x="367.5" y="91.1">nSLEEP_L2</text>
<text x="392.5" y="91.1">nSLEEP_R1</text>
<text x="27.5" y="96.1">nFAULT_L1</text>
<text x="27.5" y="101.1">SO_L1</text>
<text x="50" y="96.1">nFAULT_R1</text>
<text x="50" y="101.1">SO_R1</text>
<text x="134" y="98.4">Sheet2[1A]</text>
<text x="152.5" y="98.4">CAN_RX</text>
<text x="165" y="96.1">CAN_RX</text>
<text x="165" y="101.1">CAN_TX</text>
<text x="280" y="96.1">nFAULT1R</text>
<text x="280" y="101.1">nFAULT1L</text>
<text x="297.5" y="101.1">nFAULT_L1</text>
<text x="297.5" y="96.1">nFAULT_R1</text>
<text x="367.5" y="96.1">nSCS_L1</text>
<text x="367.5" y="101.1">SCLK_L1</text>
<text x="392.5" y="96.1">nSCS_R1</text>
<text x="392.5" y="101.1">SCLK_R1</text>
<text x="11.9" y="102" transform="rotate(-90 11.9 102)">Справ. №</text>
<text x="134" y="103.4">Sheet2[1A]</text>
<text x="152.5" y="103.4">CAN_TX</text>
<text x="165" y="106.1">SWDIO</text>
<text x="280" y="106.1">SPI1_SS4</text>
<text x="297.5" y="106.1">nSCS_R2</text>
<text x="367.5" y="106.1">SDI_L1</text>
<text x="392.5" y="106.1">SDI_R1</text>
<text x="165" y="111.1">SWCLK</text>
<text x="280" y="111.1">SPI1_SS3</text>
<text x="297.5" y="111.1">nSCS_L2</text>
<text x="367.5" y="111.1">SDO_L1</text>
<text x="392.5" y="111.1">SDO_R1</text>
<text x="165" y="116.1">ENC2_Z</text>
<text x="280" y="116.1">ENC2_CH1_F</text>
<text x="367.5" y="116.1">DRVOFF_L1</text>
<text x="392.5" y="116.1">DRVOFF_R1</text>
<text x="280" y="121.1">ENC1_CH1_F</text>
<text x="367.5" y="121.1">IN1_L1</text>
<text x="392.5" y="121.1">IN1_R1</text>
<text x="77" y="128.6">3V3</text>
<text x="94.4" y="130.8">GND</text>
<text x="102.5" y="127.7">330Ом</text>
<text x="280" y="126.1">DRVOFF2</text>
<text x="280" y="131.1">DIR2</text>
<text x="300" y="126.1">DRVOFF_L2</text>
<text x="300" y="131.1">DRVOFF_R2</text>
<text x="367.5" y="126.1">nFAULT_L1</text>
<text x="367.5" y="131.1">SO_L1</text>
<text x="392.5" y="126.1">nFAULT_R1</text>
<text x="392.5" y="131.1">SO_R1</text>
<text x="35" y="136.1">VDD1</text>
<text x="280" y="136.1">DRVOFF1</text>
<text x="300" y="136.1">DRVOFF_L1</text>
<text x="280" y="141.1">DIR1</text>
<text x="300" y="141.1">DRVOFF_R1</text>
<text x="118.2" y="149.7">20пФ</text>
<text x="153.2" y="149.7">20пФ</text>
<text x="165" y="146.1">VSS1</text>
<text x="280" y="146.1">ENC1_Z</text>
<text x="53.3" y="154.7">100нФ</text>
<text x="84.8" y="152.5">1мкФ</text>
<text x="111.9" y="155.7">GND</text>
<text x="146.9" y="155.7">GND</text>
<text x="165" y="151.1">VSS2</text>
<text x="280" y="151.1">SPI1_SS2</text>
<text x="297.5" y="151.1">nSCS_R1</text>
<text x="392" y="153.5">3V3</text>
<text x="35" y="156.1">VSS1</text>
<text x="165" y="156.1">VSS3</text>
<text x="280" y="156.1">PWM2</text>
<text x="280" y="161.1">PWM1</text>
<text x="350" y="161.1">DIR2</text>
<text x="371.5" y="157.6">&amp;</text>
<text x="35" y="166.1">VDD2</text>
<text x="165" y="166.1">VSSA</text>
<text x="350" y="166.1">IN1_L2</text>
<text x="395" y="166.1">PWM1</text>
<text x="11.9" y="172" transform="rotate(-90 11.9 172)">Подп. дата</text>
<text x="395" y="171.1">IN1_L1</text>
<text x="305" y="176.1">DIR2</text>
<text x="53.3" y="184.7">100нФ</text>
<text x="152.5" y="181.1">ENC1_CH1_F</text>
<text x="284.5" y="183.6">3V3</text>
<text x="297" y="183.6">3V3</text>
<text x="305" y="181.1">DIR1</text>
<text x="350" y="181.1">IN1_R2</text>
<text x="395" y="181.1">PWM1</text>
<text x="35" y="186.1">VSS2</text>
<text x="112" y="188.6">3V3</text>
<text x="152.5" y="186.1">ENC1_CH1_F</text>
<text x="395" y="186.1">IN1_R1</text>
<text x="35" y="196.1">VDD3</text>
<text x="312" y="194.1">SN74LVC2G14DCKR</text>
<text x="356.9" y="195.7">GND</text>
<text x="130" y="198.2">SN74LVC2G17DBVR</text>
<text x="156.9" y="200.7">GND</text>
<text x="289.5" y="198.2">10кОм</text>
<text x="336.9" y="200.7">GND</text>
<text x="11.9" y="205" transform="rotate(-90 11.9 205)">Инв. № дубл.</text>
<text x="162" y="208.6">3V3</text>
<text x="254.8" y="206.4">KAN0441-0252B</text>
<text x="53.3" y="214.8">100нФ</text>
<text x="246.9" y="210.7">GND</text>
<text x="290.7" y="214.8">100нФ</text>
<text x="35" y="216.1">VSS3</text>
<text x="150" y="216.1">ENC1_CH1</text>
<text x="150" y="221.1">ENC1_CH2</text>
<text x="284.4" y="220.8">GND</text>
<text x="35" y="226.1">VBAT</text>
<text x="132.5" y="222.7">100кОм</text>
<text x="150" y="226.1">ENC1_Z</text>
<text x="11.9" y="230" transform="rotate(-90 11.9 230)">Взам. инв. №</text>
<text x="128.3" y="234.7">10пФ</text>
<text x="169.8" y="238.2">S5B-PH</text>
<text x="53.3" y="244.7">100нФ</text>
<text x="121.9" y="240.7">GND</text>
<text x="161.9" y="240.7">GND</text>
<text x="35" y="246.1">VSS3</text>
<text x="25" y="256.1">VDDA</text>
<text x="162" y="253.6">3V3</text>
<text x="367" y="255.9">Лит.</text>
<text x="382" y="255.9">Масса</text>
<text x="399" y="255.9">Масштаб</text>
<text x="11.9" y="259.5" transform="rotate(-90 11.9 259.5)">Подп. и дата</text>
<text x="150" y="261.1">ENC2_CH1</text>
<text x="230.5" y="260.9">Изм.</text>
<text x="238" y="260.9">Лист № докум.</text>
<text x="271" y="260.9">Подп.</text>
<text x="286" y="260.9">Дата</text>
<text x="132.5" y="267.7">100кОм</text>
<text x="150" y="266.1">ENC2_CH2</text>
<text x="231" y="265.9">Разраб.</text>
<text x="248" y="265.9">Хрипкин В.А.</text>
<text x="43.3" y="274.7">100нФ</text>
<text x="64.8" y="272.5">1мкФ</text>
<text x="150" y="271.1">ENC2_Z</text>
<text x="231" y="270.9">Пров.</text>
<text x="231" y="275.9">Т.контр.</text>
<text x="248" y="270.9">Поберезкин Н.И.</text>
<text x="302" y="275.9">Схема электрическая принципиальная</text>
<text x="367" y="275.9">Лист 1</text>
<text x="387" y="275.9">Листов 4</text>
<text x="25" y="276.1">VSSA</text>
<text x="128.3" y="279.7">10пФ</text>
<text x="56.9" y="285.8">GND</text>
<text x="76.9" y="285.8">GND</text>
<text x="121.9" y="285.8">GND</text>
<text x="161.9" y="285.8">GND</text>
<text x="169.8" y="283.2">S5B-PH</text>
<text x="231" y="285.9">Н.контр.</text>
<text x="11.9" y="289" transform="rotate(-90 11.9 289)">Инв. № подл.</text>
<text x="231" y="290.9">Утв.</text>
<text x="217.5" y="295.9">Файл: Sheet1.SchDoc</text>
<text x="305" y="295.9">Копировал</text>
<text x="381.4" y="295.9">Формат А3</text>
</g>
<g font-size="4.3">
<text x="375" y="18.5">Конт.</text>
<text x="392.4" y="18.5">Цепь</text>
<text x="170" y="208.4">Конт.</text>
<text x="187.4" y="208.4">Цепь</text>
<text x="170" y="253.4">Конт.</text>
<text x="187.4" y="253.4">Цепь</text>
</g>
<g font-size="4.1">
<text x="327.7" y="57.9">G2</text>
<text x="130.3" y="132.8">G1</text>
</g>
<g font-size="3.8">
<text x="386.2" y="23.7">3V3</text>
<text x="184.7" y="26.2">DD2</text>
<text x="386.2" y="28.7">SWDIO</text>
<text x="186" y="33.5">BOOT0</text>
<text x="264.8" y="33.5">VDDA</text>
<text x="386.2" y="33.7">SWCLK</text>
<text x="227" y="37.2">MCU</text>
<text x="386.2" y="38.7">GND</text>
<text x="186" y="43.5">PA0-WKUP</text>
<text x="264.8" y="43.5">VDD3</text>
<text x="186" y="48.5">PA1</text>
<text x="186" y="53.5">PA2</text>
<text x="264.8" y="48.5">VDD2</text>
<text x="265.3" y="53.5">VDD1</text>
<text x="186" y="58.5">PA3</text>
<text x="186" y="63.5">PA4</text>
<text x="264.2" y="63.5">VBAT</text>
<text x="186" y="68.5">PA5</text>
<text x="327" y="69.2">HC-49SM</text>
<text x="186" y="73.5">PA6</text>
<text x="250.3" y="73.5">PD1-OSC_OUT</text>
<text x="186" y="78.5">PA7</text>
<text x="186" y="83.5">PA8</text>
<text x="253.3" y="78.5">PD0-OSC_IN</text>
<text x="186" y="88.5">PA9</text>
<text x="265.9" y="88.5">PB15</text>
<text x="186" y="93.5">PA10</text>
<text x="266" y="93.5">PB14</text>
<text x="186" y="98.5">PA11</text>
<text x="265.9" y="98.5">PB13</text>
<text x="186" y="103.5">PA12</text>
<text x="265.9" y="103.5">PB12</text>
<text x="186" y="108.5">PA13</text>
<text x="186" y="113.5">PA14</text>
<text x="266" y="113.5">PB10</text>
<text x="266.4" y="108.5">PB11</text>
<text x="186" y="118.5">PA15</text>
<text x="267.3" y="118.5">PB9</text>
<text x="267.3" y="123.5">PB8</text>
<text x="186" y="128.5">PC13-TAMPER-RTC</text>
<text x="267.2" y="128.5">PB7</text>
<text x="186" y="133.5">PC14-OSC32_IN</text>
<text x="267.5" y="133.5">PB6</text>
<text x="186" y="138.5">PC15-OSC32_OUT</text>
<text x="267.3" y="138.5">PB5</text>
<text x="267.4" y="143.5">PB4</text>
<text x="130.3" y="144">FC-135R</text>
<text x="186" y="148.5">VSS1</text>
<text x="267.3" y="148.5">PB3</text>
<text x="186" y="153.5">VSS2</text>
<text x="267.3" y="153.5">PB2</text>
<text x="186" y="158.5">VSS3</text>
<text x="267.8" y="158.5">PB1</text>
<text x="267.4" y="163.5">PB0</text>
<text x="186" y="168.5">VSSA</text>
<text x="264.7" y="173.5">NRST</text>
<text x="184.7" y="180.8">STM32F103C8T6</text>
</g>
<g font-size="3">
<text x="376" y="22.9">1</text>
<text x="376" y="27.9">2</text>
<text x="376" y="32.9">3</text>
<text x="376" y="37.9">4</text>
<text x="318.5" y="177.9">1A</text>
<text x="331.3" y="177.9">1Y</text>
<text x="131" y="182.9">1A</text>
<text x="143.8" y="182.9">1Y</text>
<text x="318.5" y="182.9">2A</text>
<text x="330.9" y="182.9">2Y</text>
<text x="131" y="187.9">2A</text>
<text x="143.4" y="187.9">2Y</text>
<text x="318.5" y="187.9">VCC</text>
<text x="329.8" y="187.9">GND</text>
<text x="131" y="192.9">VCC</text>
<text x="142.3" y="192.9">GND</text>
<text x="171" y="212.9">1</text>
<text x="171" y="217.9">2</text>
<text x="171" y="222.9">3</text>
<text x="171" y="227.9">4</text>
<text x="171" y="232.9">5</text>
<text x="171" y="257.9">1</text>
<text x="171" y="262.9">2</text>
<text x="171" y="267.9">3</text>
<text x="171" y="272.9">4</text>
<text x="171" y="277.9">5</text>
</g>
<g font-size="2.9">
<text x="365" y="151.4">DD4</text>
<text x="366" y="158.2">1A</text>
<text x="383.7" y="158.2">VCC</text>
<text x="366" y="163.2">1B</text>
<text x="385.4" y="163.2">4B</text>
<text x="366" y="168.1">1Y</text>
<text x="366" y="173.1">2A</text>
<text x="385" y="173.1">4Y</text>
<text x="385.5" y="168.1">4A</text>
<text x="366" y="178.1">2B</text>
<text x="385.7" y="178.1">3B</text>
<text x="366" y="183.2">2Y</text>
<text x="385.7" y="183.2">3A</text>
<text x="366" y="188.2">GND</text>
<text x="385.2" y="188.2">3Y</text>
<text x="365" y="194.9">74HC08D</text>
</g>
<text font-size=".5" fill="#585858" x="12.5" y="292.1">ALTIUM GOSTBOM2.0 KEV</text>
</svg>
